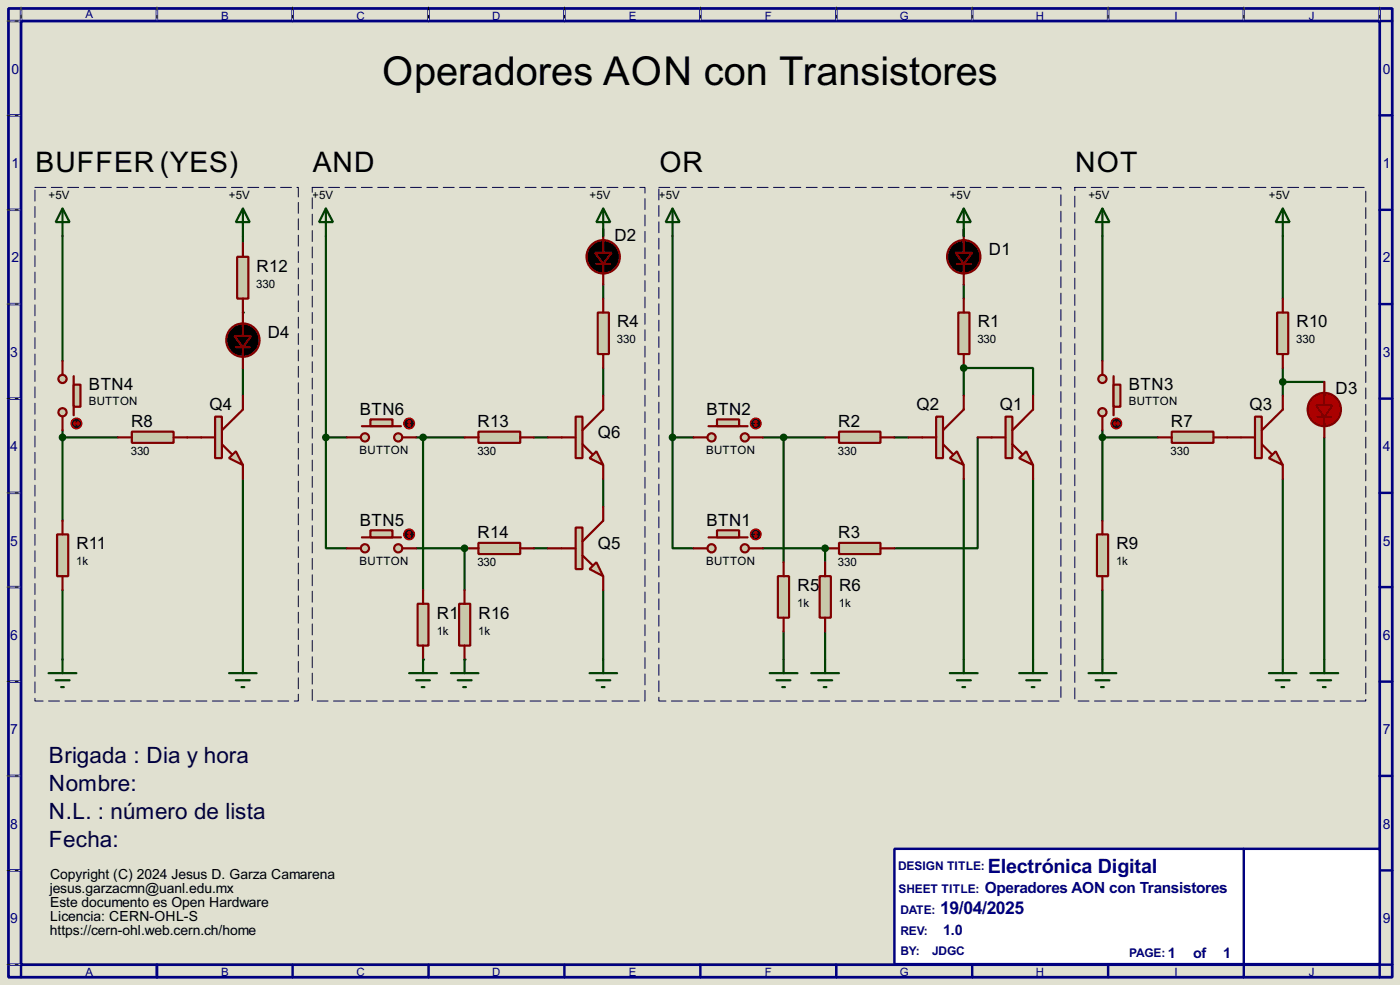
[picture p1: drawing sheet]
<svg xmlns="http://www.w3.org/2000/svg" width="256mm" height="180mm" viewBox="0 0 256 180" stroke-linecap="round" stroke-linejoin="round" font-family="sans-serif">
<path d="M0 0h256.5v180.3h-256.5z" fill="#e0e0d0"/>
<path d="M1.6 1.6h253.5v177.3h-253.5zM3.9 3.9h248.9v172.7h-248.9z" fill="none" stroke="#000080" stroke-width=".5"/>
<g fill="none" stroke="#000080" stroke-width=".45">
<path d="M3.9 1.6v2.3h-2.3M28.8 1.6v2.3M53.6 1.6v2.3M78.5 1.6v2.3M103.4 1.6v2.3M128.3 1.6v2.3M153.2 1.6v2.3M178.1 1.6v2.3M203 1.6v2.3M227.9 1.6v2.3M252.8 1.6v2.3h2.3M1.6 21.1h2.3"/>
<path d="M1.6 38.4h2.3M252.8 21.1h2.3M252.8 38.4h2.3M1.6 55.7h2.3M252.8 55.7h2.3M1.6 73h2.3M252.8 73h2.3M1.6 90.2h2.3M252.8 90.2h2.3M1.6 107.5h2.3M252.8 107.5h2.3M1.6 124.8h2.3"/>
<path d="M252.8 124.8h2.3M1.6 142h2.3M1.6 159.3h2.3M252.8 142h2.3M252.8 159.3h2.3M1.6 176.6h2.3v2.3M28.8 176.6v2.3M53.6 176.6v2.3M78.5 176.6v2.3M103.4 176.6v2.3M128.3 176.6v2.3M153.2 176.6v2.3"/>
<path d="M178.1 176.6v2.3M203 176.6v2.3M227.9 176.6v2.3M255.1 176.6h-2.3v2.3"/>
</g>
<g fill="none" stroke="#e0e0d0" stroke-width=".18">
<path d="M1.3 3.9h2.3M3.9 1.3v2.3M28.8 1.3v2.3M53.6 1.3v2.3M78.5 1.3v2.3M103.4 1.3v2.3M128.3 1.3v2.3M153.2 1.3v2.3M178.1 1.3v2.3M203 1.3v2.3M227.9 1.3v2.3M252.8 1.3v2.3"/>
<path d="M1.3 21.1h2.3M1.3 38.4h2.3M1.3 55.7h2.3M1.3 73h2.3M1.3 90.2h2.3M1.3 107.5h2.3M1.3 124.8h2.3M1.3 142h2.3M1.3 159.3h2.3M1.3 176.6h2.3"/>
</g>
<g fill="none" stroke="#000" stroke-width=".18" stroke-dasharray=".5 1">
<path d="M1.3 3.9h2.3M3.9 1.3v2.3M28.8 1.3v2.3M53.6 1.3v2.3M78.5 1.3v2.3M103.4 1.3v2.3M128.3 1.3v2.3M153.2 1.3v2.3M178.1 1.3v2.3M203 1.3v2.3M227.9 1.3v2.3M252.8 1.3v2.3"/>
<path d="M1.3 21.1h2.3M1.3 38.4h2.3M1.3 55.7h2.3M1.3 73h2.3M1.3 90.2h2.3M1.3 107.5h2.3M1.3 124.8h2.3M1.3 142h2.3M1.3 159.3h2.3M1.3 176.6h2.3"/>
</g>
<path d="M163.9 155.4h88.9v21.1h-88.9z" fill="#fff" stroke="#000080" stroke-width=".45"/>
<path d="M227.9 155.4v21.1" fill="none" stroke="#000080" stroke-width=".45"/>
<path d="M110.5 42v1.2M110.5 52.1v2.6M110.5 67.4v5M97.8 80.1h2.6M110.5 87.7v5.1M97.8 100.4h2.6" fill="none" stroke="#004000" stroke-width=".4"/>
<g fill="#004000">
<circle cx="77.5" cy="120.7" r=".2"/>
<circle cx="85.1" cy="120.7" r=".2"/>
</g>
<g fill="none" stroke="#004000" stroke-width=".4">
<path d="M59.7 43.2v36.9M123.2 43.2v36.9M176.6 42v1.2M176.6 52.1v2.6M176.6 67.4v5M59.7 80.1v20.3h3.9M59.7 80.1h3.9M123.2 80.1v20.3h3.9M123.2 80.1h3.9M163.9 80.1h2.5M179.1 80.1v20.3h-15.2M189.3 87.7v33"/>
<path d="M110.5 108v12.7M143.6 115.6v5.1M151.2 115.6v5.1"/>
</g>
<circle cx="176.6" cy="67.4" r=".2" fill="#004000"/>
<path d="M202 43.2v22.9M235 43.2v11.5M176.6 67.4h12.7v5M235 67.4v5M235 69.9h7.6M76.3 80.1h8.8M77.5 80.1v27.9M176.6 87.7v33M235 87.7v33M242.6 80.1v40.6M202 108v12.7" fill="none" stroke="#004000" stroke-width=".4"/>
<circle cx="85.1" cy="100.4" r=".2" fill="#004000"/>
<path d="M139.8 80.1h11.4M143.6 80.1v22.8M76.3 100.4h8.8v7.6" fill="none" stroke="#004000" stroke-width=".4"/>
<circle cx="151.2" cy="100.4" r=".2" fill="#004000"/>
<path d="M11.5 43.2v22.9M44.5 43.2v1.3M44.5 87.7v33M11.5 108v12.7M139.8 100.4h11.4v2.5" fill="none" stroke="#004000" stroke-width=".4"/>
<circle cx="44.5" cy="57.2" r=".2" fill="#004000"/>
<path d="M11.5 78.8v16.5M44.5 67.4v5M202 78.8v16.5M11.5 80.1h10.1M202 80.1h10.1" fill="none" stroke="#004000" stroke-width=".4"/>
<g fill="#000" stroke="#800000" stroke-width=".4">
<path d="M109 46.3h3.1l-1.6 2z"/>
<circle cx="110.5" cy="47" r="3.1"/>
</g>
<path d="M109.3 48.3h2.5M110.5 42v4.3M110.5 48.3v3.8" fill="none" stroke="#800000" stroke-width=".4"/>
<path d="M109.5 57.2h2.1v7.6h-2.1z" fill="#c8c8aa" stroke="#800000" stroke-width=".4"/>
<path d="M110.5 54.7v2.5M110.5 64.8v2.6" fill="none" stroke="#800000" stroke-width=".4"/>
<path d="M110.5 38.2l1.3 2.5h-2.5zM110.5 38.2v5" fill="none" stroke="#004000" stroke-width=".4"/>
<g fill="#c8c8aa" stroke="#800000" stroke-width=".4">
<circle cx="72.9" cy="100.4" r=".75"/>
<circle cx="66.8" cy="100.4" r=".75"/>
</g>
<path d="M66.3 98.4h7.2" fill="none" stroke="#800000" stroke-width=".4"/>
<path d="M67.9 97.1h4v1.3h-4z" fill="#c8c8aa" stroke="#800000" stroke-width=".4"/>
<path d="M63.6 100.4h2.5M73.7 100.4h2.6" fill="none" stroke="#800000" stroke-width=".4"/>
<circle cx="74.9" cy="97.8" r="1" fill="#400000" stroke="#f00" stroke-width=".2"/>
<path d="M74.7 98.1l.3 .3M75 97.3v1.1M75 97.3l-.3 .3M75 97.3l.2 .3M75.2 98.1l-.2 .3" fill="none" stroke="#f00" stroke-width=".2"/>
<g fill="#c8c8aa" stroke="#800000" stroke-width=".4">
<circle cx="72.9" cy="80.1" r=".75"/>
<circle cx="66.8" cy="80.1" r=".75"/>
</g>
<path d="M66.3 78h7.2" fill="none" stroke="#800000" stroke-width=".4"/>
<path d="M67.9 76.8h4v1.2h-4z" fill="#c8c8aa" stroke="#800000" stroke-width=".4"/>
<path d="M63.6 80.1h2.5M73.7 80.1h2.6" fill="none" stroke="#800000" stroke-width=".4"/>
<circle cx="74.9" cy="77.5" r="1" fill="#400000" stroke="#f00" stroke-width=".2"/>
<path d="M74.7 77.8l.3 .2M75 77v1M75 77l-.3 .3M75 77l.2 .3M75.2 77.8l-.2 .2" fill="none" stroke="#f00" stroke-width=".2"/>
<path d="M108 104.2l1.3-1.3 1.2 2.6z" fill="#c8c8aa" stroke="#800000" stroke-width=".4"/>
<path d="M105.5 96.6h1.2v7.6h-1.2z" fill="#c8c8aa" stroke="#800000" stroke-width=".4"/>
<path d="M110.5 92.8v2.5l-3.8 3.8M100.4 100.4h5.1M106.7 101.7l1.8 1.7M110.5 105.5v2.5" fill="none" stroke="#800000" stroke-width=".4"/>
<path d="M108 83.9l1.3-1.3 1.2 2.5z" fill="#c8c8aa" stroke="#800000" stroke-width=".4"/>
<path d="M105.5 76.3h1.2v7.6h-1.2z" fill="#c8c8aa" stroke="#800000" stroke-width=".4"/>
<path d="M110.5 72.4v2.6l-3.8 3.8M100.4 80.1h5.1M106.7 81.3l1.8 1.8M110.5 85.1v2.6" fill="none" stroke="#800000" stroke-width=".4"/>
<path d="M87.7 79h7.6v2.1h-7.6z" fill="#c8c8aa" stroke="#800000" stroke-width=".4"/>
<path d="M85.1 80.1h2.6M95.3 80.1h2.5" fill="none" stroke="#800000" stroke-width=".4"/>
<path d="M87.7 99.4h7.6v2h-7.6z" fill="#c8c8aa" stroke="#800000" stroke-width=".4"/>
<path d="M85.1 100.4h2.6M95.3 100.4h2.5" fill="none" stroke="#800000" stroke-width=".4"/>
<path d="M76.5 110.5h2v7.7h-2z" fill="#c8c8aa" stroke="#800000" stroke-width=".4"/>
<path d="M77.5 108v2.5M77.5 118.2v2.5" fill="none" stroke="#800000" stroke-width=".4"/>
<path d="M84.1 110.5h2.1v7.7h-2.1z" fill="#c8c8aa" stroke="#800000" stroke-width=".4"/>
<path d="M175.3 48.3h2.6M176.6 42v4.3M176.6 48.3v3.8M85.1 108v2.5M85.1 118.2v2.5" fill="none" stroke="#800000" stroke-width=".4"/>
<g fill="none" stroke="#004000" stroke-width=".4">
<path d="M59.7 38.2l1.3 2.5h-2.5zM59.7 38.2v5M75 123.2h5.1M76.3 124.5h2.5M77.3 125.8h.5M77.5 120.7v2.5M82.6 123.2h5.1M83.9 124.5h2.5M84.9 125.8h.5M85.1 120.7v2.5M108 123.2h5.1M109.3 124.5h2.5"/>
<path d="M110.3 125.8h.5M110.5 120.7v2.5"/>
</g>
<circle cx="59.7" cy="80.1" r=".5" fill="#004000" stroke="#004000" stroke-width=".4"/>
<g fill="#000" stroke="#800000" stroke-width=".4">
<path d="M175.1 46.3h3l-1.5 2z"/>
<circle cx="176.5" cy="47" r="3.1"/>
</g>
<path d="M175.6 57.2h2v7.6h-2z" fill="#c8c8aa" stroke="#800000" stroke-width=".4"/>
<path d="M176.6 54.7v2.5M176.6 64.8v2.6" fill="none" stroke="#800000" stroke-width=".4"/>
<path d="M176.6 38.2l1.3 2.5h-2.6zM176.6 38.2v5" fill="none" stroke="#004000" stroke-width=".4"/>
<g fill="#c8c8aa" stroke="#800000" stroke-width=".4">
<circle cx="136.4" cy="100.4" r=".75"/>
<circle cx="130.3" cy="100.4" r=".75"/>
</g>
<path d="M129.8 98.4h7.2" fill="none" stroke="#800000" stroke-width=".4"/>
<path d="M131.4 97.1h4v1.3h-4z" fill="#c8c8aa" stroke="#800000" stroke-width=".4"/>
<path d="M127.1 100.4h2.5M137.2 100.4h2.6" fill="none" stroke="#800000" stroke-width=".4"/>
<circle cx="138.4" cy="97.8" r="1" fill="#400000" stroke="#f00" stroke-width=".2"/>
<path d="M138.2 98.1l.3 .3M138.5 97.3v1.1M138.5 97.3l-.3 .3M138.5 97.3l.2 .3M138.7 98.1l-.2 .3" fill="none" stroke="#f00" stroke-width=".2"/>
<g fill="#c8c8aa" stroke="#800000" stroke-width=".4">
<circle cx="136.4" cy="80.1" r=".75"/>
<circle cx="130.3" cy="80.1" r=".75"/>
</g>
<path d="M129.8 78h7.2" fill="none" stroke="#800000" stroke-width=".4"/>
<path d="M131.4 76.8h4v1.2h-4z" fill="#c8c8aa" stroke="#800000" stroke-width=".4"/>
<path d="M127.1 80.1h2.5M137.2 80.1h2.6" fill="none" stroke="#800000" stroke-width=".4"/>
<circle cx="138.4" cy="77.5" r="1" fill="#400000" stroke="#f00" stroke-width=".2"/>
<path d="M138.2 77.8l.3 .2M138.5 77v1M138.5 77l-.3 .3M138.5 77l.2 .3M138.7 77.8l-.2 .2" fill="none" stroke="#f00" stroke-width=".2"/>
<path d="M186.7 83.9l1.3-1.3 1.3 2.5z" fill="#c8c8aa" stroke="#800000" stroke-width=".4"/>
<path d="M184.2 76.3h1.3v7.6h-1.3z" fill="#c8c8aa" stroke="#800000" stroke-width=".4"/>
<path d="M189.3 72.4v2.6l-3.8 3.8M179.1 80.1h5.1M185.5 81.3l1.8 1.8M189.3 85.1v2.6" fill="none" stroke="#800000" stroke-width=".4"/>
<path d="M174 83.9l1.3-1.3 1.3 2.5z" fill="#c8c8aa" stroke="#800000" stroke-width=".4"/>
<path d="M171.5 76.3h1.3v7.6h-1.3z" fill="#c8c8aa" stroke="#800000" stroke-width=".4"/>
<path d="M176.6 72.4v2.6l-3.8 3.8M166.4 80.1h5.1M172.8 81.3l1.8 1.8M176.6 85.1v2.6" fill="none" stroke="#800000" stroke-width=".4"/>
<path d="M153.7 79h7.6v2.1h-7.6z" fill="#c8c8aa" stroke="#800000" stroke-width=".4"/>
<path d="M151.2 80.1h2.5M161.3 80.1h2.6" fill="none" stroke="#800000" stroke-width=".4"/>
<path d="M153.7 99.4h7.6v2h-7.6z" fill="#c8c8aa" stroke="#800000" stroke-width=".4"/>
<path d="M151.2 100.4h2.5M161.3 100.4h2.6" fill="none" stroke="#800000" stroke-width=".4"/>
<path d="M142.5 105.5h2.1v7.6h-2.1z" fill="#c8c8aa" stroke="#800000" stroke-width=".4"/>
<path d="M143.6 102.9v2.6M143.6 113.1v2.5" fill="none" stroke="#800000" stroke-width=".4"/>
<path d="M150.2 105.5h2v7.6h-2z" fill="#c8c8aa" stroke="#800000" stroke-width=".4"/>
<path d="M151.2 102.9v2.6M151.2 113.1v2.5" fill="none" stroke="#800000" stroke-width=".4"/>
<g fill="none" stroke="#004000" stroke-width=".4">
<path d="M123.2 38.2l1.3 2.5h-2.5zM123.2 38.2v5M141 123.2h5.1M142.3 124.5h2.5M143.3 125.8h.5M143.6 120.7v2.5M148.6 123.2h5.1M149.9 124.5h2.6M150.9 125.8h.5M151.2 120.7v2.5M174 123.2h5.1M175.3 124.5h2.6"/>
<path d="M176.3 125.8h.5M176.6 120.7v2.5M186.7 123.2h5.1M188 124.5h2.6M189 125.8h.5M189.3 120.7v2.5"/>
</g>
<g fill="#004000" stroke="#004000" stroke-width=".4">
<circle cx="123.2" cy="80.1" r=".5"/>
<circle cx="176.5" cy="67.4" r=".5"/>
</g>
<circle cx="242.6" cy="75" r="3.1" fill="#a00" stroke="#800000" stroke-width=".4"/>
<path d="M241.4 76.3h2.5M242.6 71.9v2.3M242.6 76.3v1.7" fill="none" stroke="#800000" stroke-width=".4"/>
<path d="M241.1 74.2h3l-1.5 2.1z" fill="#ea0000" stroke="#800000" stroke-width=".4"/>
<path d="M242.6 69.9v2.5M242.6 77.5v2.6" fill="none" stroke="#800000" stroke-width=".4"/>
<path d="M235 38.2l1.3 2.5h-2.6zM235 38.2v5" fill="none" stroke="#004000" stroke-width=".4"/>
<g fill="#c8c8aa" stroke="#800000" stroke-width=".4">
<circle cx="201.9" cy="75.5" r=".75"/>
<circle cx="201.9" cy="69.4" r=".75"/>
</g>
<path d="M204 68.9v7.1" fill="none" stroke="#800000" stroke-width=".4"/>
<path d="M204 70.4h1.3v4.1h-1.3z" fill="#c8c8aa" stroke="#800000" stroke-width=".4"/>
<path d="M202 66.1v2.5M202 76.3v2.5" fill="none" stroke="#800000" stroke-width=".4"/>
<circle cx="204.5" cy="77.5" r="1" fill="#400000" stroke="#f00" stroke-width=".2"/>
<path d="M204 77.5h1M204 77.5l.3 .3M204.3 77.3l-.3 .2M204.8 77.3l.2 .2M205 77.5l-.2 .3" fill="none" stroke="#f00" stroke-width=".2"/>
<path d="M232.5 83.9l1.2-1.3 1.3 2.5z" fill="#c8c8aa" stroke="#800000" stroke-width=".4"/>
<path d="M229.9 76.3h1.3v7.6h-1.3z" fill="#c8c8aa" stroke="#800000" stroke-width=".4"/>
<path d="M235 72.4v2.6l-3.8 3.8M224.8 80.1h5.1M231.2 81.3l1.8 1.8M235 85.1v2.6" fill="none" stroke="#800000" stroke-width=".4"/>
<path d="M214.7 79h7.6v2.1h-7.6z" fill="#c8c8aa" stroke="#800000" stroke-width=".4"/>
<path d="M212.1 80.1h2.6M222.3 80.1h2.5" fill="none" stroke="#800000" stroke-width=".4"/>
<path d="M201 97.8h2v7.7h-2z" fill="#c8c8aa" stroke="#800000" stroke-width=".4"/>
<path d="M202 95.3v2.5M202 105.5v2.5" fill="none" stroke="#800000" stroke-width=".4"/>
<path d="M202 38.2l1.3 2.5h-2.6zM202 38.2v5M199.4 123.2h5.1M200.7 124.5h2.6M201.7 125.8h.5M202 120.7v2.5M232.5 123.2h5M233.7 124.5h2.6M234.8 125.8h.5M235 120.7v2.5" fill="none" stroke="#004000" stroke-width=".4"/>
<path d="M234 57.2h2v7.6h-2z" fill="#c8c8aa" stroke="#800000" stroke-width=".4"/>
<path d="M44.5 57.2v4.3M235 54.7v2.5M43.2 63.6h2.6M44.5 63.6v3.8M235 64.8v2.6" fill="none" stroke="#800000" stroke-width=".4"/>
<g fill="#004000" stroke="#004000" stroke-width=".4">
<circle cx="235" cy="69.9" r=".5"/>
<circle cx="77.5" cy="80.1" r=".5"/>
<circle cx="85.1" cy="100.4" r=".5"/>
<circle cx="143.5" cy="80.1" r=".5"/>
<circle cx="151.1" cy="100.4" r=".5"/>
</g>
<path d="M44.5 38.2l1.3 2.5h-2.6zM44.5 38.2v5M240.1 123.2h5.1M241.4 124.5h2.5M242.4 125.8h.5M242.6 120.7v2.5" fill="none" stroke="#004000" stroke-width=".4"/>
<path d="M57.2 34.3h61v94h-61zM120.7 34.3h73.7v94h-73.7zM196.9 34.3h53.3v94h-53.3z" fill="none" stroke="#e0e0d0" stroke-width=".18"/>
<path d="M57.2 34.3h61v94h-61zM120.7 34.3h73.7v94h-73.7zM196.9 34.3h53.3v94h-53.3z" fill="none" stroke="#000040" stroke-width=".18" stroke-dasharray="2 1"/>
<g fill="#000" stroke="#800000" stroke-width=".4">
<path d="M43 61.5h3l-1.5 2.1z"/>
<circle cx="44.5" cy="62.3" r="3.1"/>
</g>
<g fill="#c8c8aa" stroke="#800000" stroke-width=".4">
<circle cx="11.4" cy="75.5" r=".75"/>
<circle cx="11.4" cy="69.4" r=".75"/>
</g>
<path d="M13.5 68.9v7.1" fill="none" stroke="#800000" stroke-width=".4"/>
<path d="M13.5 70.4h1.3v4.1h-1.3z" fill="#c8c8aa" stroke="#800000" stroke-width=".4"/>
<path d="M11.5 66.1v2.5M11.5 76.3v2.5" fill="none" stroke="#800000" stroke-width=".4"/>
<circle cx="14" cy="77.5" r="1" fill="#400000" stroke="#f00" stroke-width=".2"/>
<path d="M13.5 77.5h1M13.5 77.5l.3 .3M13.8 77.3l-.3 .2M14.3 77.3l.2 .2M14.5 77.5l-.2 .3" fill="none" stroke="#f00" stroke-width=".2"/>
<path d="M42 83.9l1.2-1.3 1.3 2.5z" fill="#c8c8aa" stroke="#800000" stroke-width=".4"/>
<path d="M39.4 76.3h1.3v7.6h-1.3z" fill="#c8c8aa" stroke="#800000" stroke-width=".4"/>
<path d="M44.5 72.4v2.6l-3.8 3.8M34.3 80.1h5.1M40.7 81.3l1.8 1.8M44.5 85.1v2.6" fill="none" stroke="#800000" stroke-width=".4"/>
<path d="M24.2 79h7.6v2.1h-7.6z" fill="#c8c8aa" stroke="#800000" stroke-width=".4"/>
<path d="M21.6 80.1h2.6M31.8 80.1h2.5" fill="none" stroke="#800000" stroke-width=".4"/>
<path d="M10.5 97.8h2v7.7h-2z" fill="#c8c8aa" stroke="#800000" stroke-width=".4"/>
<path d="M11.5 95.3v2.5M11.5 105.5v2.5" fill="none" stroke="#800000" stroke-width=".4"/>
<path d="M11.5 38.2l1.3 2.5h-2.6zM11.5 38.2v5M8.9 123.2h5.1M10.2 124.5h2.6M11.2 125.8h.5M11.5 120.7v2.5M42 123.2h5M43.2 124.5h2.6M44.3 125.8h.5M44.5 120.7v2.5" fill="none" stroke="#004000" stroke-width=".4"/>
<path d="M6.4 34.3h48.3v94h-48.3z" fill="none" stroke="#e0e0d0" stroke-width=".18"/>
<path d="M6.4 34.3h48.3v94h-48.3z" fill="none" stroke="#000040" stroke-width=".18" stroke-dasharray="2 1"/>
<path d="M43.5 47h2v7.7h-2z" fill="#c8c8aa" stroke="#800000" stroke-width=".4"/>
<path d="M44.5 44.5v2.5M44.5 54.7v2.5" fill="none" stroke="#800000" stroke-width=".4"/>
<g fill="#004000" stroke="#004000" stroke-width=".4">
<circle cx="11.4" cy="80.1" r=".5"/>
<circle cx="201.9" cy="80.1" r=".5"/>
</g>
<text font-size="8.2" x="70" y="15.5">Operadores AON con Transistores</text>
<g font-size="5.8">
<text x="6.5" y="31.4">BUFFER (YES)</text>
<text x="57.3" y="31.4">AND</text>
<text x="120.8" y="31.4">OR</text>
<text x="197" y="31.4">NOT</text>
</g>
<g font-size="4.6" fill="#000040">
<text x="9" y="139.7">Brigada : Dia y hora</text>
<text x="9" y="144.8">Nombre:</text>
<text x="9" y="149.9">N.L. : número de lista</text>
<text x="9" y="155">Fecha:</text>
</g>
<text font-size="4.1" fill="#000080" x="181" y="159.7">Electrónica Digital</text>
<text font-size="3.6" fill="#000080" x="172.3" y="167.4">19/04/2025</text>
<g font-size="3.5">
<text x="112.6" y="44.1">D2</text>
<text x="181.2" y="46.6">D1</text>
<text x="47" y="49.7">R12</text>
<text x="113.1" y="59.9">R4</text>
<text x="179.1" y="59.9">R1</text>
<text x="237.5" y="59.9">R10</text>
<text x="49.1" y="61.9">D4</text>
<text x="16.3" y="71.3">BTN4</text>
<text x="206.8" y="71.3">BTN3</text>
<text x="38.4" y="75.1">Q4</text>
<text x="65.9" y="76">BTN6</text>
<text x="129.4" y="76">BTN2</text>
<text x="167.9" y="75.1">Q2</text>
<text x="183.2" y="75.1">Q1</text>
<text x="228.9" y="75.1">Q3</text>
<text x="244.7" y="72.1">D3</text>
<text x="24" y="78.2">R8</text>
<text x="87.5" y="78.2">R13</text>
<text x="109.5" y="80.2">Q6</text>
<text x="153.6" y="78.2">R2</text>
<text x="214.5" y="78.2">R7</text>
<text x="14" y="100.5">R11</text>
<text x="65.9" y="96.3">BTN5</text>
<text x="87.5" y="98.6">R14</text>
<text x="109.5" y="100.5">Q5</text>
<text x="129.4" y="96.3">BTN1</text>
<text x="153.6" y="98.6">R3</text>
<text x="204.5" y="100.5">R9</text>
<text x="80.1" y="113.2">R15</text>
<text x="87.7" y="113.2">R16</text>
<text x="146.1" y="108.2">R5</text>
<text x="153.7" y="108.2">R6</text>
</g>
<text font-size="3.2" fill="#000080" x="180.4" y="163.5">Operadores AON con Transistores</text>
<g font-size="3" fill="#000080">
<text x="172.8" y="171.1">1.0</text>
<text x="214" y="175.4">1</text>
<text x="218.6" y="175.4">of</text>
<text x="224.1" y="175.4">1</text>
</g>
<g font-size="2.9" fill="#000080">
<text x="2.1" y="13.5">0</text>
<text x="253.4" y="13.5">0</text>
<text x="2.1" y="30.7">1</text>
<text x="253.4" y="30.7">1</text>
<text x="2.1" y="48">2</text>
<text x="253.4" y="48">2</text>
<text x="1.9" y="65.3">3</text>
<text x="253.4" y="65.3">3</text>
<text x="1.9" y="82.5">4</text>
<text x="253.4" y="82.5">4</text>
<text x="1.9" y="99.9">5</text>
<text x="253.4" y="99.9">5</text>
<text x="1.9" y="117.1">6</text>
<text x="253.4" y="117.1">6</text>
<text x="1.9" y="134.4">7</text>
<text x="253.4" y="134.4">7</text>
<text x="1.9" y="151.7">8</text>
<text x="253.4" y="151.7">8</text>
<text x="1.9" y="168.9">9</text>
<text x="253.4" y="168.9">9</text>
</g>
<g font-size="2.9">
<text x="9.2" y="161">Copyright (C) 2024 Jesus D. Garza Camarena</text>
<text x="9.2" y="163.5">jesus.garzacmn@uanl.edu.mx</text>
<text x="9.2" y="166">Este documento es Open Hardware</text>
<text x="9.2" y="171.1">https://cern-ohl.web.cern.ch/home</text>
<text x="9.2" y="168.6">Licencia: CERN-OHL-S</text>
</g>
<g font-size="2.5" fill="#000080">
<text x="164.5" y="159.2">DESIGN TITLE:</text>
<text x="164.6" y="163.5">SHEET TITLE:</text>
<text x="164.9" y="167.4">DATE:</text>
<text x="164.9" y="171.2">REV:</text>
<text x="164.9" y="174.7">BY:</text>
<text x="170.7" y="174.7">JDGC</text>
<text x="206.8" y="175.2">PAGE:</text>
</g>
<g font-size="2.4" fill="#000080">
<text x="15.6" y="3.4">A</text>
<text x="40.5" y="3.6">B</text>
<text x="65.3" y="3.6">C</text>
<text x="90.2" y="3.6">D</text>
<text x="115.2" y="3.6">E</text>
<text x="140.1" y="3.6">F</text>
<text x="164.8" y="3.6">G</text>
<text x="189.8" y="3.6">H</text>
<text x="215.1" y="3.6">I</text>
<text x="239.8" y="3.6">J</text>
<text x="15.6" y="178.7">A</text>
<text x="40.5" y="178.7">B</text>
<text x="65.3" y="178.7">C</text>
<text x="90.2" y="178.7">D</text>
<text x="115.2" y="178.7">E</text>
<text x="140.1" y="178.7">F</text>
<text x="164.8" y="178.7">G</text>
<text x="189.8" y="178.7">H</text>
<text x="215.1" y="178.7">I</text>
<text x="239.8" y="178.7">J</text>
</g>
<g font-size="2.4">
<text x="8.9" y="36.4">+5V</text>
<text x="42" y="36.4">+5V</text>
<text x="57.2" y="36.4">+5V</text>
<text x="108" y="36.4">+5V</text>
<text x="120.7" y="36.4">+5V</text>
<text x="174" y="36.4">+5V</text>
<text x="199.4" y="36.4">+5V</text>
<text x="232.5" y="36.4">+5V</text>
<text x="47" y="52.6">330</text>
<text x="113" y="62.8">330</text>
<text x="179.1" y="62.8">330</text>
<text x="237.5" y="62.8">330</text>
<text x="16.3" y="74.2">BUTTON</text>
<text x="206.8" y="74.2">BUTTON</text>
<text x="24" y="83.3">330</text>
<text x="65.9" y="83">BUTTON</text>
<text x="87.5" y="83.3">330</text>
<text x="129.4" y="83">BUTTON</text>
<text x="153.5" y="83.3">330</text>
<text x="214.5" y="83.3">330</text>
<text x="14" y="103.5">1k</text>
<text x="65.9" y="103.4">BUTTON</text>
<text x="87.5" y="103.6">330</text>
<text x="129.4" y="103.4">BUTTON</text>
<text x="153.5" y="103.6">330</text>
<text x="204.5" y="103.5">1k</text>
<text x="146.1" y="111.1">1k</text>
<text x="153.7" y="111.1">1k</text>
<text x="80" y="116.2">1k</text>
<text x="87.6" y="116.2">1k</text>
</g>
</svg>
